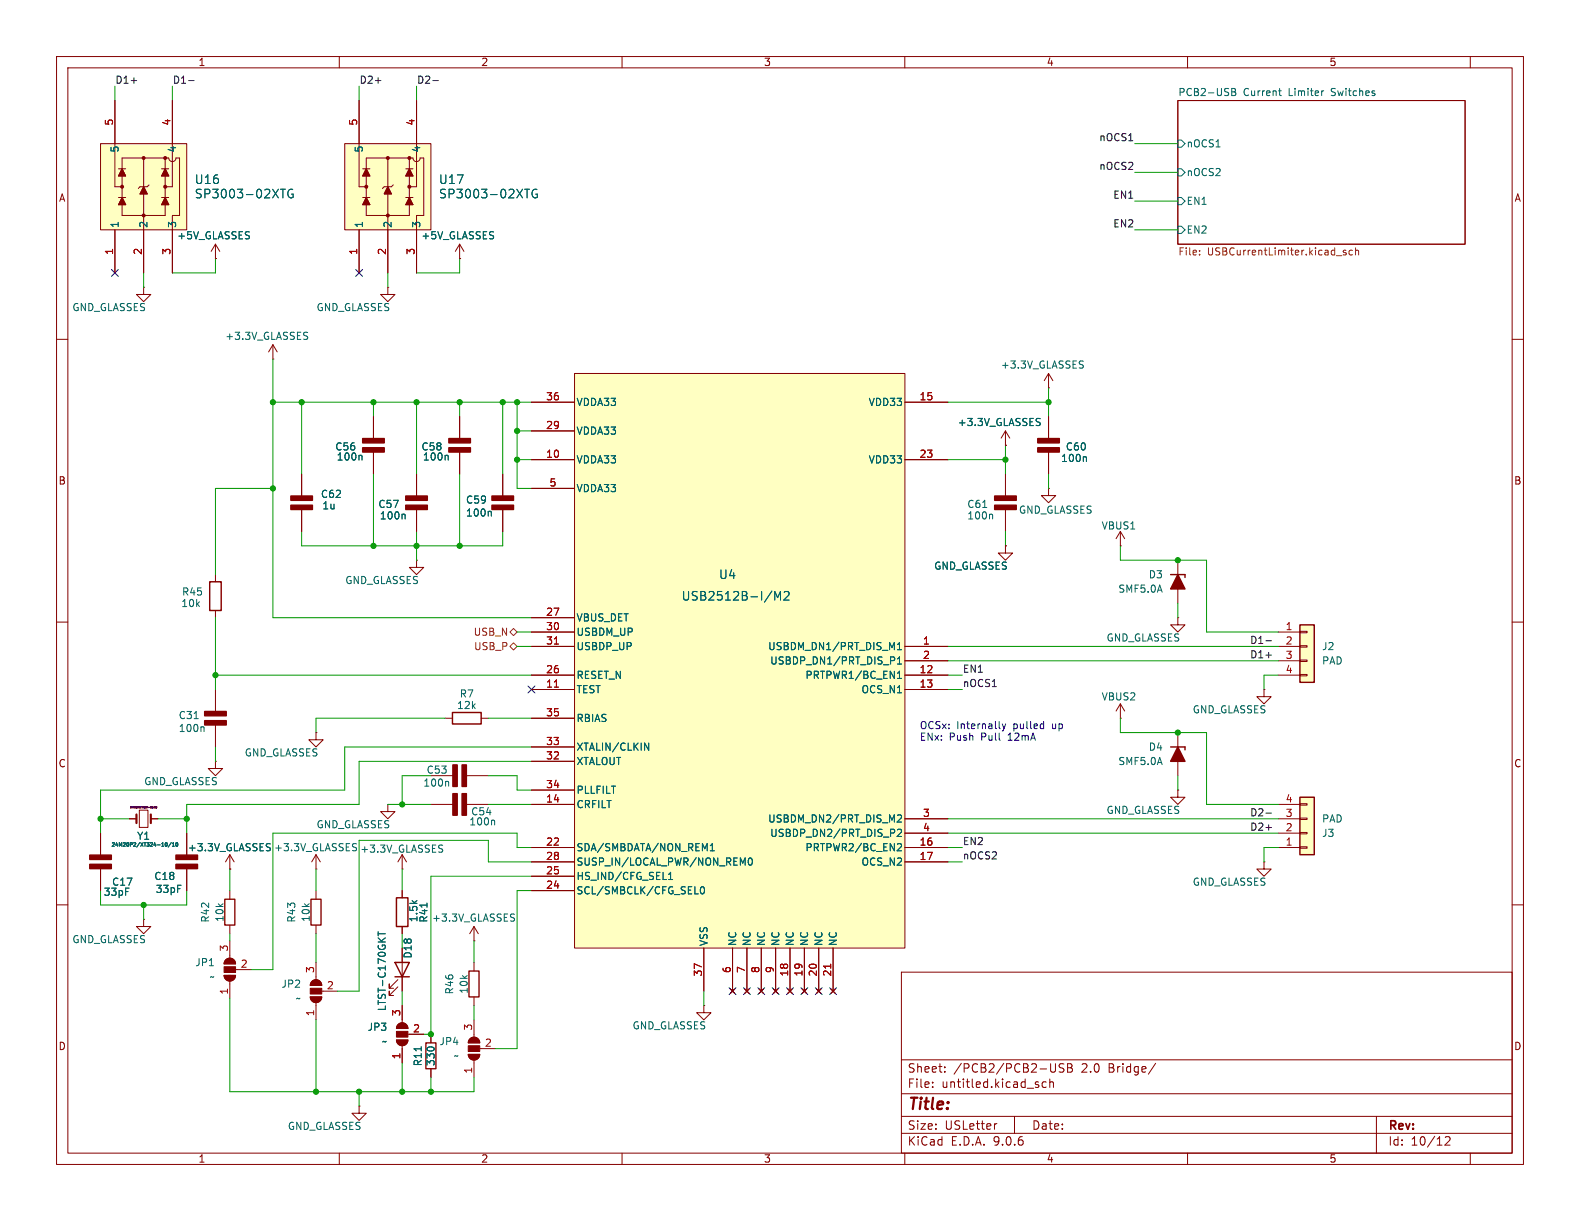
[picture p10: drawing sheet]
<svg xmlns="http://www.w3.org/2000/svg" width="279mm" height="216mm" viewBox="0 0 279 216" stroke-linecap="round" stroke-linejoin="round" font-family="sans-serif">
<g fill="none" stroke="#840000" stroke-width=".18">
<path d="M10 10h259.4v195.9h-259.4zM12 12h255.4v191.9h-255.4zM60 10v2M110 10v2M160 10v2M208.3 17.8h50.8v25.4h-50.8zM210 10v2M260 10v2M10 60h2M81.3 73.7v3.8M81.3 79.9v3.9M185.4 73.7v3.8"/>
<path d="M185.4 79.9v3.9M267.4 60h2M177.8 83.8v3.9M177.8 90.1v3.9M10 110h2M267.4 110h2M10 160h2M159.4 171.9h108v32h-108zM267.4 160h2M159.4 197.4h108M159.4 193.4h108M159.4 187.4h108"/>
<path d="M164.9 192.1v.2M164.9 191.4v.1M167.1 189.4v.2M167.1 188.7v.1M176.3 198.7l-.3 .1M179.4 197.4v3M183.6 191.9v.3M185 191.4l-.4-.1-.3 .3v.4l.1 .2h.6M185.6 191.4l.3-.1 .3 .1 .1 .9M185.6 190.8v1.5M186.6 188.1v1.2l-.1 .2-.4 .1M188.1 188.2l-.5-.1-.2 .1v.5l.6 .2 .1 .4-.2 .3-.6-.1"/>
<path d="M188.8 188.1h.5l.2 .1 .1 .3-.3 .3a.4 .4 0 0 1 .4 .4 .4 .4 0 0 1-.3 .4h-.6zM188.8 188.8h.5M204.4 188l-1.3 1.9M243.4 197.4v6.5M60 203.9v2M110 203.9v2M159.4 200.4h108M160 203.9v2M210 203.9v2M255.6 201.1l.5-.1 .3 .1v.3l-.9 1.1h.9M260 203.9v2"/>
</g>
<g fill="none" stroke="#006464" stroke-width=".18">
<path d="M217.8 15.6h.4l.3 .3-.3 .3 .3 .2v.3l-.2 .2h-.5zM217.8 16.2h.4M226.1 16.1h.5M226.3 16.7l.3 .2M234.1 16.1h-.3M208.3 24.8h.6l.6 .6-.6 .6h-.6zM208.3 29.8h.6l.6 .7-.6 .6h-.6zM208.3 34.9h.6l.6 .7-.6 .6h-.6zM208.3 40h.6l.6 .6-.6 .7h-.6zM79.1 80.5l.2 .2v.7M173.8 89.7h.7M175.3 90.9l.2 .2v.7"/>
<path d="M191.9 80.8l.2 .1v.7"/>
</g>
<path d="M212.1 45v.1M212.1 44.3v.1M236.3 45.2h1M238 44.3l-.3-.1-.2 .2 .1 .2 .4 .1v.3h-.5M239.2 44.3l-.4-.1-.2 .3 .1 .5h.5M239.7 44.4l.2-.2 .3 .1 .1 .8M239.7 43.8v1.3" fill="none" stroke="#725600" stroke-width=".18"/>
<g fill="#840000" stroke="#840000" stroke-width=".25">
<path d="M183.5 79.2h3.8v.7h-3.8z"/>
<path d="M183.5 77.5h3.8v.8h-3.8z"/>
<path d="M175.9 89.3h3.8v.8h-3.8z"/>
<path d="M175.9 87.7h3.8v.8h-3.8z"/>
<path d="M79.4 79.2h3.8v.7h-3.8z"/>
<path d="M79.4 77.5h3.8v.8h-3.8z"/>
</g>
<path d="M17.8 25.4h15.2v15.2h-15.2z" fill="#ffffc2"/>
<g fill="none" stroke="#840000" stroke-width=".18">
<path d="M20.3 17.8v15.2h1.3M30.5 17.8v15.2h-1.3M17.8 25.4h15.2v15.2h-15.2zM21 34.9h1.2M21 29.8h1.2M21.6 34.9l.6 1.3h-1.2zM21.6 29.8l.6 1.3h-1.2zM25.4 27.9v20.4M25.4 33l.6 1.3h-1.2zM26.4 32.7l-.4 .3h-1.2l-.4 .3M28.6 34.9h1.2M28.6 29.8h1.2"/>
<path d="M29.2 27.9v10.2h-7.6v-10.2h8.2a.64 .64 0 0 0 .7 .7 .64 .64 0 0 0 .6-.7h.6v10.2h-1.2v10.2M29.2 34.9l.6 1.3h-1.2zM29.2 29.8l.6 1.3h-1.2zM20.3 40.6v7.7M25.4 50.8v1.3h1.3l-1.3 1.2-1.3-1.2h1.3M25.4 50.8h.1M38.1 45.7h.1M38.1 43.2l-.8 1.3M38.1 43.2l.8 1.3M38.1 43.2v2.5M68.6 50.8v1.3h1.2l-1.2 1.2-1.3-1.2h1.3M68.6 50.8h.1"/>
<path d="M48.3 63.5h.1M48.3 61l-.8 1.2M48.3 61l.7 1.2M48.3 61v2.5M53.3 83.8v3.9M53.3 90.1v3.9M208.3 99.1v7.6M208.3 109.2v1.3h1.2l-1.2 1.3-1.3-1.3h1.3M208.3 109.2h.1M38.1 134.6v1.3h1.3l-1.3 1.3-1.3-1.3h1.3M38.1 134.6h.1M38.1 121.9v3.9"/>
<path d="M38.1 128.2v3.9M22.9 144.8h1.2M24.6 143.3h1.6v3h-1.6zM26.7 144.8h1.2M33 147.3v3.9M33 153.6v3.9M40.6 157.5v1.5M25.4 162.6v1.2h1.3l-1.3 1.3-1.3-1.3h1.3M25.4 162.6h.1M40.6 163.6v1.5M71.1 177.8v3M83.8 166.4h.1"/>
<path d="M83.8 163.8v2.6M83.8 163.8l-.7 1.3M83.8 163.8l.8 1.3M63.5 195.6v1.3h1.3l-1.3 1.2-1.3-1.2h1.3M63.5 195.6h.1M70.1 183.9h2a1.02 1.02 0 0 1-1 1 1.02 1.02 0 0 1-1-1zM70.4 181.2a1.02 1.02 0 0 1 1.1-.3 1.02 1.02 0 0 1 .6 1h-2zM71.1 184.9v3.1M72.1 182.9h2.8M76.2 182.9v1.5M76.2 189v1.5M82.8 186.4h2a1.02 1.02 0 0 1-1 1 1.02 1.02 0 0 1-1-1z"/>
<path d="M83.1 183.7a1.02 1.02 0 0 1 1.1-.2 1.02 1.02 0 0 1 .6 .9h-2zM83.8 180.3v3.1M83.8 187.5v3M84.8 185.4h2.8"/>
</g>
<g fill="none" stroke="#840000" stroke-width=".3">
<circle cx="21.6" cy="33" r=".2"/>
<circle cx="25.4" cy="27.9" r=".2"/>
<circle cx="25.4" cy="38.1" r=".2"/>
<circle cx="29.2" cy="27.9" r=".2"/>
<circle cx="29.2" cy="33" r=".2"/>
</g>
<g fill="#840000" stroke="#840000" stroke-width=".18">
<path d="M21.6 34.9l.6 1.3h-1.2z"/>
<path d="M29.2 34.9l.6 1.3h-1.2z"/>
<path d="M25.4 33l.6 1.3h-1.2z"/>
<path d="M21.6 29.8l.6 1.3h-1.2z"/>
<path d="M29.2 29.8l.6 1.3h-1.2z"/>
<path d="M82.8 186.4h2a1.02 1.02 0 0 1-1 1 1.02 1.02 0 0 1-1-1z"/>
<path d="M82.8 184.9h2v1h-2z"/>
<path d="M83.1 183.7a1.02 1.02 0 0 1 1.1-.2 1.02 1.02 0 0 1 .6 .9h-2z"/>
<path d="M70.1 183.9h2a1.02 1.02 0 0 1-1 1 1.02 1.02 0 0 1-1-1z"/>
<path d="M70.1 182.4h2v1h-2z"/>
<path d="M70.4 181.2a1.02 1.02 0 0 1 1.1-.3 1.02 1.02 0 0 1 .6 1h-2z"/>
</g>
<g fill="none" stroke="#006464" stroke-width=".18">
<path d="M49.6 33.5h.9M50 33.5v1.5M51.8 33.5a.75 .75 0 0 0-.9 .6 .75 .75 0 0 0 .5 .9l.4-.2v-.5h-.3M53.9 58.7l.5 .1M54.2 59.4l.2 .3-.2 .3M34.3 127.1h.8M35.9 128.5l.2 .2v.7M29.3 149h.1a.29 .29 0 0 1 .2 .3 .29 .29 0 0 1-.3 .3zM30.3 149l-.5 .8M30.5 149.6h.3M30.5 149.2l.2-.2v.6M31.2 149a.29 .29 0 0 1 .3 .3 .29 .29 0 0 1-.4 .3z"/>
<path d="M90.5 161.6l.5 .1M90.7 162.3l.3 .2-.3 .4M74.5 185.1v.7"/>
</g>
<g fill="#840000" stroke="#840000" stroke-width=".25">
<path d="M36.2 127.4h3.8v.8h-3.8z"/>
<path d="M36.2 125.8h3.8v.8h-3.8z"/>
<path d="M208.3 101.6l1.2 2.5h-2.5z"/>
<path d="M31.1 151.2h3.8v.8h-3.8z"/>
<path d="M31.1 152.8h3.8v.8h-3.8z"/>
<path d="M51.4 89.3h3.8v.8h-3.8z"/>
<path d="M51.4 87.7h3.8v.8h-3.8z"/>
</g>
<path d="M207 101.6h2.5v.5" fill="none" stroke="#840000" stroke-width=".25"/>
<path d="M24.1 144v1.5M26.7 144v1.5" fill="none" stroke="#840000" stroke-width=".38"/>
<g fill="none" stroke="#840084" stroke-width=".18">
<path d="M26.9 142.6v.3M26.9 142.6h.1M26.9 142.6v.2M26.9 142.8v.1M27.3 142.6l-.3 .3M27.3 142.9h.2M27.4 142.7h-.1M27.4 142.6v.3M27.4 142.6v.1M27.6 142.8v.1M27.6 142.6v.2M27.6 142.9h.1"/>
<path d="M27.6 142.6h.1M27.7 142.6h-.1M27.7 142.6h.1M27.7 142.6v.2M27.7 142.8v.1"/>
</g>
<path d="M39.8 159h1.7v4.6h-1.7zM75.3 184.4h1.8v4.6h-1.8z" fill="none" stroke="#840000" stroke-width=".24"/>
<path d="M229.9 110.5h2.5v10.2h-2.5z" fill="#ffffc2"/>
<path d="M229.9 110.5h2.5v10.2h-2.5z" fill="none" stroke="#840000" stroke-width=".25"/>
<g fill="none" stroke="#840000" stroke-width=".18">
<path d="M185.4 68.6h.1M185.4 66l-.7 1.3M185.4 66l.8 1.3M185.4 66v2.6M185.4 86.4v1.2h1.3l-1.3 1.3-1.3-1.3h1.3M185.4 86.4h.1M198.1 96.5h.1M198.1 94l-.7 1.3M198.1 94l.8 1.3M198.1 94v2.5M226.1 111.8h3.8M226.1 114.3h3.8"/>
<path d="M226.1 116.8h3.8M226.1 119.4h3.8M229.9 111.6h1.2v.3h-1.2zM229.9 114.2h1.2v.2h-1.2zM229.9 116.7h1.2v.3h-1.2zM229.9 119.3h1.2v.2h-1.2zM223.5 121.9v1.3h1.3l-1.3 1.3-1.3-1.3h1.3M223.5 121.9h.1M40.6 153.7h.1M40.6 151.1v2.6M40.6 151.1l-.7 1.3M40.6 151.1l.8 1.3"/>
<path d="M39.6 172.5h2.1a1.02 1.02 0 0 1-1.1 1 1.02 1.02 0 0 1-1-1zM39.9 169.7a1.02 1.02 0 0 1 1.1-.2 1.02 1.02 0 0 1 .7 .9h-2.1zM40.6 166.4v3M40.6 173.5v3M41.7 171.5h2.7M83.8 170.2v1.5M83.8 176.3v1.5"/>
</g>
<g fill="#840000" stroke="#840000" stroke-width=".18">
<path d="M39.6 172.5h2.1a1.02 1.02 0 0 1-1.1 1 1.02 1.02 0 0 1-1-1z"/>
<path d="M39.6 170.9h2.1v1.1h-2.1z"/>
<path d="M39.9 169.7a1.02 1.02 0 0 1 1.1-.2 1.02 1.02 0 0 1 .7 .9h-2.1z"/>
</g>
<path d="M82.9 171.7h1.8v4.6h-1.8z" fill="none" stroke="#840000" stroke-width=".24"/>
<path d="M191.1 63.8l.5 .1M191.3 64.5l.3 .2-.3 .4M47.3 149.2h.5M47.6 149.8l.2 .3-.2 .3" fill="none" stroke="#006464" stroke-width=".18"/>
<path d="M229.9 141h2.5v10.1h-2.5z" fill="#ffffc2"/>
<path d="M207 132.1h2.5v.5M229.9 141h2.5v10.1h-2.5z" fill="none" stroke="#840000" stroke-width=".25"/>
<g fill="none" stroke="#840000" stroke-width=".18">
<path d="M177.8 78.7h.1M177.8 76.2l-.8 1.3M177.8 76.2l.8 1.3M177.8 76.2v2.5M198.1 127h.1M198.1 124.5l-.7 1.2M198.1 124.5l.8 1.2M198.1 124.5v2.5M208.3 139.7v1.3h1.2l-1.2 1.2-1.3-1.2h1.3M208.3 139.7h.1M208.3 129.5v7.7M17.8 147.3v3.9"/>
<path d="M17.8 153.6v3.9M223.5 152.4v1.3h1.3l-1.3 1.2-1.3-1.2h1.3M223.5 152.4h.1M226.1 149.9h3.8M226.1 147.3h3.8M226.1 144.8h3.8M226.1 142.2h3.8M229.9 149.7h1.2v.3h-1.2zM229.9 147.2h1.2v.2h-1.2zM229.9 144.7h1.2v.2h-1.2zM229.9 142.1h1.2v.3h-1.2z"/>
</g>
<g fill="#840000" stroke="#840000" stroke-width=".25">
<path d="M208.3 132.1l1.2 2.5h-2.5z"/>
<path d="M15.9 151.2h3.8v.8h-3.8z"/>
<path d="M15.9 152.8h3.8v.8h-3.8z"/>
</g>
<path d="M183.5 74h.5M183.7 74.7l.3 .2-.3 .4" fill="none" stroke="#006464" stroke-width=".18"/>
<path d="M61 25.4h15.2v15.2h-15.2z" fill="#ffffc2"/>
<g fill="none" stroke="#840000" stroke-width=".18">
<path d="M63.5 17.8v15.2h1.3M73.7 17.8v15.2h-1.3M61 25.4h15.2v15.2h-15.2zM64.1 34.9h1.3M64.1 29.8h1.3M64.8 34.9l.6 1.3h-1.3zM64.8 29.8l.6 1.3h-1.3zM68.6 27.9v20.4M68.6 33l.6 1.3h-1.3zM69.5 32.7l-.3 .3h-1.3l-.3 .3M71.8 34.9h1.2M71.8 29.8h1.2"/>
<path d="M72.4 27.9v10.2h-7.6v-10.2h8.2a.64 .64 0 0 0 .7 .7 .64 .64 0 0 0 .6-.7h.6v10.2h-1.2v10.2M72.4 34.9l.6 1.3h-1.2zM72.4 29.8l.6 1.3h-1.2zM63.5 40.6v7.7M81.3 45.7h.1M81.3 43.2l-.8 1.3M81.3 43.2l.7 1.3M81.3 43.2v2.5M177.8 96.5v1.3h1.3l-1.3 1.3-1.3-1.3h1.3M177.8 96.5h.1M76.2 137.2h3.9M82.5 137.2h3.9"/>
<path d="M55.9 157.5v1.5M71.1 153.7h.1M71.1 151.1l-.7 1.3M71.1 151.1l.8 1.3M71.1 151.1v2.6M71.1 157.5v1.3M76.2 142.2h3.9M82.5 142.2h3.9M54.9 176.3h2a1.02 1.02 0 0 1-1 1 1.02 1.02 0 0 1-1-1zM55.2 173.5a1.02 1.02 0 0 1 1.1-.2 1.02 1.02 0 0 1 .6 .9h-2zM55.9 163.6v1.5M55.9 170.2v3"/>
<path d="M55.9 177.3v3M56.9 175.3h2.8M70.4 174.5l-1.6 1.5v-.7v.7h.8M70.4 173.2l-1.6 1.6v-.8v.8h.8M71.1 163.8v1.3M71.1 167.6v7.7"/>
</g>
<g fill="none" stroke="#840000" stroke-width=".3">
<circle cx="64.8" cy="33" r=".2"/>
<circle cx="68.6" cy="27.9" r=".2"/>
<circle cx="68.6" cy="38.1" r=".2"/>
<circle cx="72.4" cy="33" r=".2"/>
<circle cx="72.4" cy="27.9" r=".2"/>
</g>
<g fill="#840000" stroke="#840000" stroke-width=".18">
<path d="M64.8 34.9l.6 1.3h-1.3z"/>
<path d="M72.4 34.9l.6 1.3h-1.2z"/>
<path d="M68.6 33l.6 1.3h-1.3z"/>
<path d="M64.8 29.8l.6 1.3h-1.3z"/>
<path d="M72.4 29.8l.6 1.3h-1.2z"/>
<path d="M54.9 176.3h2a1.02 1.02 0 0 1-1 1 1.02 1.02 0 0 1-1-1z"/>
<path d="M54.9 174.8h2v1h-2z"/>
<path d="M55.2 173.5a1.02 1.02 0 0 1 1.1-.2 1.02 1.02 0 0 1 .6 .9h-2z"/>
</g>
<path d="M92.8 33.5h.8M93.2 33.5v1.5M94.9 33.5a.75 .75 0 0 0-.9 .6 .75 .75 0 0 0 .6 .9l.4-.2v-.5h-.3M79.2 138.2l.1 .1v.7M75.5 159.7v.7M77.8 149.4l.5 .1M78 150.1l.3 .2-.3 .4M87.3 145l.2 .2v.7M66.9 164.7v.8M66.9 165.1h1.2" fill="none" stroke="#006464" stroke-width=".18"/>
<g fill="#840000" stroke="#840000" stroke-width=".25">
<path d="M80.1 140.3h.7v3.8h-.7z"/>
<path d="M81.7 140.3h.8v3.8h-.8z"/>
<path d="M80.1 135.3h.7v3.8h-.7z"/>
<path d="M81.7 135.3h.8v3.8h-.8z"/>
</g>
<path d="M70.1 158.8h2v5h-2zM69.8 170.2h2.6l-1.3 2.5zM69.8 172.7h2.6" fill="none" stroke="#840000" stroke-width=".25"/>
<path d="M55 159h1.8v4.6h-1.8z" fill="none" stroke="#840000" stroke-width=".24"/>
<path d="M101.6 66h58.4v101.6h-58.4z" fill="#ffffc2"/>
<g fill="none" stroke="#840000" stroke-width=".18">
<path d="M20.3 17.8v7.6M30.5 17.8v7.6M63.5 17.8v7.6M73.7 17.8v7.6M20.3 40.6v7.7M25.4 40.6v7.7M30.5 40.6v7.7M38.1 45.7h.1M63.5 40.6v7.7M68.6 40.6v7.7M73.7 40.6v7.7M81.3 45.7h.1"/>
<path d="M66 73.7v3.8M66 79.9v3.9M81.3 73.7v3.8M81.3 79.9v3.9M94 71.1h7.6M94 76.2h7.6M101.6 66h58.4v101.6h-58.4zM160 71.1h7.6M177.8 78.7h.1M185.4 73.7v3.8M185.4 79.9v3.9M53.3 83.8v3.9"/>
<path d="M53.3 90.1v3.9M73.7 99.1v1.2h1.2l-1.2 1.3-1.3-1.3h1.3M73.7 99.1h.1M73.7 83.8v3.9M73.7 90.1v3.9M88.9 83.8v3.9M88.9 90.1v3.9M94 81.3h7.6M94 86.4h7.6M160 81.3h7.6M177.8 96.5h.1M38.1 101.6v1.3"/>
<path d="M38.1 108v1.2M94 109.2h7.6M94 111.8h7.6M94 114.3h7.6M94 119.4h7.6M160 114.3h7.6M160 119.4h7.6M160 116.8h7.6M55.9 129.5v1.3h1.2l-1.2 1.3-1.3-1.3h1.3M55.9 129.5h.1M78.7 127h1.3M85.1 127h1.3"/>
<path d="M94 121.9h7.6M94 127h7.6M94 132.1h7.6M94 134.6h7.6M94 139.7h7.6M160 121.9h7.6M17.8 147.3v3.9M17.8 153.6v3.9M22.9 144.8h1.2M26.7 144.8h1.2M33 147.3v3.9M33 153.6v3.9"/>
<path d="M40.6 153.7h.1M55.9 153.7h.1M55.9 151.1l-.8 1.3M55.9 151.1l.7 1.3M55.9 151.1v2.6M68.6 142.2v1.3h1.2l-1.2 1.3-1.3-1.3h1.3M68.6 142.2h.1M71.1 157.5v1.3M94 142.2h7.6M94 149.9h7.6M94 152.4h7.6M94 154.9h7.6"/>
<path d="M94 157.5h7.6M160 149.9h7.6M160 152.4h7.6M160 144.8h7.6M160 147.3h7.6M71.1 163.8v1.3M71.1 167.6v2.6M71.1 172.7v2.6M71.1 177.8v2.5M124.5 177.8v1.3h1.2l-1.2 1.2-1.3-1.2h1.3M124.5 177.8h.1M124.5 167.6v7.7"/>
<path d="M129.2 174.9l.7 .7M129.5 167.6v7.7M129.9 174.9l-.7 .7M131.7 174.9l.8 .7M132.1 167.6v7.7M132.5 174.9l-.8 .7M134.2 174.9l.8 .7M134.6 167.6v7.7M135 174.9l-.8 .7M136.8 174.9l.7 .7M137.2 167.6v7.7M137.5 174.9l-.7 .7"/>
<path d="M139.3 174.9l.8 .7M139.7 167.6v7.7M140.1 174.9l-.8 .7M141.9 174.9l.7 .7M142.2 167.6v7.7M142.6 174.9l-.7 .7M144.4 174.9l.8 .7M144.8 167.6v7.7M145.2 174.9l-.8 .7M146.9 174.9l.8 .7M147.3 167.6v7.7M147.7 174.9l-.8 .7"/>
<path d="M71.1 185.4v2.6M72.4 182.9h2.5M76.2 182.9v1.5M76.2 189v1.5"/>
</g>
<path d="M98 113.9h.8M98 121.5h.8M146.9 170.5v.7" fill="none" stroke="#a90000" stroke-width=".18"/>
<g fill="none" stroke="#006464" stroke-width=".18">
<path d="M49.6 33.5h.9M50 33.5v1.5M51.8 33.5a.75 .75 0 0 0-.9 .6 .75 .75 0 0 0 .5 .9l.4-.2v-.5h-.3M92.8 33.5h.8M93.2 33.5v1.5M94.9 33.5a.75 .75 0 0 0-.9 .6 .75 .75 0 0 0 .6 .9l.4-.2v-.5h-.3M183.5 74h.5M183.7 74.7l.3 .2-.3 .4M63.8 80.5l.2 .2v.7M71.5 90.9l.1 .2v.7M79.1 80.5l.2 .2v.7M86.7 90.4l.2 .2v.7"/>
<path d="M191.9 80.8l.2 .1v.7M136.5 104.5l-1.3 2M137 106.1v-1.5l.5 1.1 .5-1.1v1.5M138.7 104.7l.6-.1 .2 .1v.3l-.9 1.1h.9M158 116.1l.2 .3v.3l-.2 .1M158.7 114.9h.7M158.7 114l.4-.4v1.3M158.7 116.5l.4-.4v1.3M158.7 119.1l.4-.4v1.3M158.7 117.4h.7M158.7 120h.7M114 131.4l.7 1.3v-1.3"/>
<path d="M29.3 149h.1a.29 .29 0 0 1 .2 .3 .29 .29 0 0 1-.3 .3zM30.3 149l-.5 .8M30.5 149.6h.3M30.5 149.2l.2-.2v.6M31.2 149a.29 .29 0 0 1 .3 .3 .29 .29 0 0 1-.4 .3zM47.3 149.2h.5M47.6 149.8l.2 .3-.2 .3M62.6 149.2h.4M62.8 149.8l.2 .3-.2 .3M75.5 159.7v.7M118.2 155.5h.7M118.2 154.6l.4-.4v1.3"/>
<path d="M122.9 158.1h.6M124 156.9l.1-.1a.68 .68 0 0 1 .5 .6 .68 .68 0 0 1-.5 .7l-.1-.2-.2-.3zM125.6 150.4h.7M125.6 149.5l.4-.3v1.2M131.3 152.6l.5-.9v1.3M132.4 151.8l.2-.1a.68 .68 0 0 1 .5 .6 .68 .68 0 0 1-.5 .7l-.2-.1-.1-.4zM158.7 144.2l.5-.1 .2 .4-.8 .9h.8M158.7 146.8l.5-.2 .2 .4-.8 .9h.8M158.9 149.2h.4l.1 .3-.8 .9h.8M66.9 164.7v.8M66.9 165.1h1.2M74.5 185.1v.7"/>
</g>
<path d="M37.1 102.9h2v5.1h-2zM80 126h5.1v2h-5.1z" fill="none" stroke="#840000" stroke-width=".25"/>
<g fill="#840000" stroke="#840000" stroke-width=".25">
<path d="M87 89.3h3.8v.8h-3.8z"/>
<path d="M87 87.7h3.8v.8h-3.8z"/>
<path d="M64.1 79.2h3.8v.7h-3.8z"/>
<path d="M64.1 77.5h3.8v.8h-3.8z"/>
<path d="M71.8 89.3h3.8v.8h-3.8z"/>
<path d="M71.8 87.7h3.8v.8h-3.8z"/>
</g>
<path d="M90.2 111.8l.6-.7 .6 .7-.6 .6zM90.2 114.3l.6-.6 .6 .6-.6 .6z" fill="none" stroke="#725600" stroke-width=".18"/>
<path d="M23.2 14.2h1M33.4 14.2h.9M66.4 14.2h.9M76.5 14.2h1M223.9 113.3h.9M223.9 115.8h.9M223.9 146.3h.9M223.9 143.8h.9" fill="none" stroke="#0f0f0f" stroke-width=".18"/>
<g fill="none" stroke="#009600" stroke-width=".18">
<path d="M20.3 15.2v2.6M30.5 15.2v2.6M63.5 15.2v2.6M73.7 15.2v2.6M200.7 25.4h7.6M200.7 30.5h7.6M200.7 35.6h7.6M25.4 48.3v2.5M38.1 45.7v2.6h-7.6M68.6 48.3v2.5M81.3 45.7v2.6h-7.6M200.7 40.6h7.6"/>
<path d="M48.3 71.1h45.7M48.3 63.5v45.7h45.7M53.3 71.1v12.7M66 71.1v2.6M73.7 71.1v12.7M81.3 71.1v2.6M88.9 71.1v12.7M91.4 71.1v15.3h2.6M91.4 76.2h2.6M167.6 71.1h17.8M177.8 78.7v5.1M185.4 68.6v5.1"/>
<path d="M48.3 86.4h-10.2v15.2M53.3 94v2.5h35.6v-2.5M66 83.8v12.7M73.7 94v5.1M81.3 83.8v12.7M91.4 81.3h2.6M167.6 81.3h10.2M177.8 94v2.5M185.4 83.8v2.6M198.1 96.5v2.6h15.3v12.7h12.7M38.1 109.2v12.7M38.1 119.4h55.9"/>
<path d="M91.4 111.8h2.6M91.4 114.3h2.6M167.6 119.4h2.6M167.6 114.3h58.5M167.6 116.8h58.5M208.3 106.7v2.5M226.1 119.4h-2.6v2.5M38.1 132.1v2.5M76.2 137.2h-5.1v5M78.7 127h-22.8v2.5M86.4 137.2h5v2.5h2.6M86.4 127h7.6"/>
<path d="M94 134.6h-30.5v7.6h-30.5v5.1M94 132.1h-33v7.6h-43.2v7.6M167.6 121.9h2.6M198.1 127v2.5h15.3v12.7h12.7M208.3 137.2v2.5M17.8 157.5v2.5h15.2v-2.5M17.8 144.8h5.1M27.9 144.8h5.1M40.6 153.7v3.8M55.9 153.7v3.8M68.6 142.2h7.6M71.1 153.7v3.8"/>
<path d="M86.4 142.2h7.6M94 154.9h-17.8v28h-1.3M94 152.4h-7.6v-3.8h-22.9v26.7h-3.8M94 149.9h-2.6v-2.6h-43.1v24.2h-3.9M94 157.5h-2.6v27.9h-3.8M167.6 144.8h58.5M167.6 152.4h2.6M167.6 149.9h2.6M167.6 147.3h58.5M226.1 149.9h-2.6v2.5M25.4 160v2.6M40.6 176.5v16.5h43.2v-2.5"/>
<path d="M40.6 165.1v1.3M55.9 165.1v5.1M71.1 165.1v2.5M71.1 175.3v2.5M83.8 166.4v3.8M83.8 177.8v2.5M124.5 175.3v2.5M55.9 180.3v12.7M63.5 193v2.6M71.1 188v5M76.2 190.5v2.5"/>
</g>
<g fill="none" stroke="#000084" stroke-width=".18">
<path d="M19.7 47.7l1.2 1.2M20.9 47.7l-1.2 1.2M62.9 47.7l1.2 1.2M64.1 47.7l-1.2 1.2M93.4 121.3l1.2 1.2M94.6 121.3l-1.2 1.2M128.9 174.7l1.2 1.2M130.1 174.7l-1.2 1.2M131.5 174.7l1.2 1.2M132.7 174.7l-1.2 1.2M134 174.7l1.2 1.2M135.2 174.7l-1.2 1.2"/>
<path d="M136.6 174.7l1.2 1.2M137.8 174.7l-1.2 1.2M139.1 174.7l1.2 1.2M140.3 174.7l-1.2 1.2M141.6 174.7l1.2 1.2M142.8 174.7l-1.2 1.2M144.2 174.7l1.2 1.2M145.4 174.7l-1.2 1.2M146.7 174.7l1.2 1.2M147.9 174.7l-1.2 1.2"/>
</g>
<path d="M177.2 128l.3 .8M177.5 128.8l-.3 .5M177.8 128l-.3 .8M184.4 128l.2 .1M184.6 127.6v1.2M184.6 128.8h-.2" fill="none" stroke="#0000c2" stroke-width=".18"/>
<g fill="none" stroke="#840084" stroke-width=".18">
<path d="M26.9 142.6v.3M26.9 142.6h.1M26.9 142.6v.2M26.9 142.8v.1M27.3 142.6l-.3 .3M27.3 142.9h.2M27.4 142.7h-.1M27.4 142.6v.3M27.4 142.6v.1M27.6 142.8v.1M27.6 142.6v.2M27.6 142.9h.1"/>
<path d="M27.6 142.6h.1M27.7 142.6h-.1M27.7 142.6h.1M27.7 142.6v.2M27.7 142.8v.1"/>
</g>
<g fill="#009600" stroke="#009600" stroke-width=".18">
<circle cx="208.3" cy="129.5" r=".46"/>
<circle cx="208.3" cy="99.1" r=".46"/>
<circle cx="177.8" cy="81.3" r=".46"/>
<circle cx="185.4" cy="71.1" r=".46"/>
<circle cx="76.2" cy="193" r=".46"/>
<circle cx="76.2" cy="182.9" r=".46"/>
<circle cx="55.9" cy="193" r=".46"/>
<circle cx="71.1" cy="193" r=".46"/>
<circle cx="63.5" cy="193" r=".46"/>
<circle cx="81.3" cy="71.1" r=".46"/>
<circle cx="73.7" cy="71.1" r=".46"/>
<circle cx="66" cy="71.1" r=".46"/>
<circle cx="48.3" cy="71.1" r=".46"/>
<circle cx="53.3" cy="71.1" r=".46"/>
<circle cx="25.4" cy="160" r=".46"/>
<circle cx="17.8" cy="144.8" r=".46"/>
<circle cx="71.1" cy="142.2" r=".46"/>
<circle cx="33" cy="144.8" r=".46"/>
<circle cx="88.9" cy="71.1" r=".46"/>
<circle cx="91.4" cy="71.1" r=".46"/>
<circle cx="91.4" cy="76.2" r=".46"/>
<circle cx="91.4" cy="81.3" r=".46"/>
<circle cx="38.1" cy="119.4" r=".46"/>
<circle cx="48.3" cy="86.4" r=".46"/>
<circle cx="66" cy="96.5" r=".46"/>
<circle cx="81.3" cy="96.5" r=".46"/>
<circle cx="73.7" cy="96.5" r=".46"/>
</g>
<text font-size="2.8" fill="#840000" x="160.4" y="196.8">Title:</text>
<g font-size="2.1" fill="#006464">
<text x="34.3" y="32.7">U16</text>
<text x="34.3" y="35.3">SP3003-02XTG</text>
<text x="77.5" y="32.7">U17</text>
<text x="77.5" y="35.3">SP3003-02XTG</text>
<text x="120.5" y="106.4">USB2512B-I/M2</text>
<text x="127.1" y="102.6">U4</text>
</g>
<g font-size="2.1" fill="#840000">
<text x="160.4" y="189.9">Sheet:</text>
<text x="168.6" y="189.9">/PCB2/PCB2-USB</text>
<text x="191.3" y="189.9">2.0</text>
<text x="196.2" y="189.9">Bridge/</text>
<text x="160.4" y="192.6">File:</text>
<text x="166.5" y="192.6">untitled.kicad_sch</text>
<text x="160.4" y="202.8">KiCad</text>
<text x="160.4" y="200">Size:</text>
<text x="167.1" y="200">USLetter</text>
<text x="168.1" y="202.8">E.D.A.</text>
<text x="175.7" y="202.8">9.0.6</text>
<text x="182.4" y="200">Date:</text>
<text x="245.4" y="200.2">Rev:</text>
<text x="245.4" y="202.8">Id:</text>
<text x="249.5" y="202.8">10/12</text>
</g>
<g font-size="1.8" fill="#840000">
<text x="35" y="11.9">1</text>
<text x="85" y="11.9">2</text>
<text x="135" y="11.9">3</text>
<text x="185" y="11.9">4</text>
<text x="235" y="11.9">5</text>
<text x="10.3" y="35.9">A</text>
<text x="267.7" y="35.9">A</text>
<text x="10.3" y="85.9">B</text>
<text x="267.7" y="85.9">B</text>
<text x="10.3" y="135.9">C</text>
<text x="267.7" y="135.9">C</text>
<text x="10.3" y="185.9">D</text>
<text x="267.7" y="185.9">D</text>
<text x="35" y="205.8">1</text>
<text x="85" y="205.8">2</text>
<text x="135" y="205.8">3</text>
<text x="185" y="205.8">4</text>
<text x="235" y="205.8">5</text>
</g>
<g font-size="1.8" fill="#0f0f0f">
<text x="20.3" y="14.9">D1+</text>
<text x="30.5" y="14.9">D1-</text>
<text x="63.5" y="14.9">D2+</text>
<text x="73.7" y="14.9">D2-</text>
<text x="194.3" y="25.1">nOCS1</text>
<text x="194.3" y="30.1">nOCS2</text>
<text x="196.8" y="35.2">EN1</text>
<text x="196.8" y="40.3">EN2</text>
<text x="221" y="114">D1-</text>
<text x="170.2" y="119">EN1</text>
<text x="221" y="116.5">D1+</text>
<text x="170.2" y="121.6">nOCS1</text>
<text x="170.2" y="149.5">EN2</text>
<text x="221" y="147">D2+</text>
<text x="221" y="144.4">D2-</text>
<text x="170.2" y="152.1">nOCS2</text>
</g>
<g font-size="1.8" fill="#006464">
<text x="208.3" y="17.1">PCB2-USB</text>
<text x="219.9" y="17.1">Current</text>
<text x="228" y="17.1">Limiter</text>
<text x="235.7" y="17.1">Switches</text>
<text x="21.2" y="27.1" transform="rotate(-90 21.2 27.1)">5</text>
<text x="31.3" y="27.1" transform="rotate(-90 31.3 27.1)">4</text>
<text x="64.4" y="27.1" transform="rotate(-90 64.4 27.1)">5</text>
<text x="74.5" y="27.1" transform="rotate(-90 74.5 27.1)">4</text>
<text x="209.7" y="26.3">nOCS1</text>
<text x="209.7" y="31.3">nOCS2</text>
<text x="21.2" y="40.4" transform="rotate(-90 21.2 40.4)">1</text>
<text x="26.3" y="40.4" transform="rotate(-90 26.3 40.4)">2</text>
<text x="31.3" y="40.4" transform="rotate(-90 31.3 40.4)">3</text>
<text x="64.4" y="40.4" transform="rotate(-90 64.4 40.4)">1</text>
<text x="69.4" y="40.4" transform="rotate(-90 69.4 40.4)">2</text>
<text x="74.5" y="40.4" transform="rotate(-90 74.5 40.4)">3</text>
<text x="209.7" y="36.4">EN1</text>
<text x="209.7" y="41.5">EN2</text>
<text x="31.2" y="42.5">+5V_GLASSES</text>
<text x="74.4" y="42.5">+5V_GLASSES</text>
<text x="12.7" y="55.2">GND_GLASSES</text>
<text x="55.9" y="55.2">GND_GLASSES</text>
<text x="39.7" y="60.3">+3.3V_GLASSES</text>
<text x="176.9" y="65.4">+3.3V_GLASSES</text>
<text x="101.9" y="72">VDDA33</text>
<text x="153.5" y="72">VDD33</text>
<text x="101.9" y="77.1">VDDA33</text>
<text x="169.3" y="75.5">+3.3V_GLASSES</text>
<text x="59.2" y="79.9">C56</text>
<text x="59.4" y="81.6">100n</text>
<text x="74.4" y="79.9">C58</text>
<text x="74.7" y="81.6">100n</text>
<text x="101.9" y="82.1">VDDA33</text>
<text x="153.5" y="82.1">VDD33</text>
<text x="187.5" y="81.9">100n</text>
<text x="188.4" y="79.9">C60</text>
<text x="56.7" y="88.2">C62</text>
<text x="82.3" y="89.3">C59</text>
<text x="101.9" y="87.2">VDDA33</text>
<text x="56.9" y="90.3">1u</text>
<text x="66.8" y="90">C57</text>
<text x="67.1" y="92">100n</text>
<text x="82.3" y="91.5">100n</text>
<text x="171" y="92">100n</text>
<text x="171" y="90">C61</text>
<text x="180.1" y="91">GND_GLASSES</text>
<text x="194.7" y="93.8">VBUS1</text>
<text x="165.1" y="100.9">GND_GLASSES</text>
<text x="32" y="107.5">10k</text>
<text x="32.1" y="105.5">R45</text>
<text x="61" y="103.5">GND_GLASSES</text>
<text x="197.7" y="105">SMF5.0A</text>
<text x="203" y="102.5">D3</text>
<text x="101.9" y="110.1">VBUS_DET</text>
<text x="101.9" y="112.6">USBDM_UP</text>
<text x="195.6" y="113.6">GND_GLASSES</text>
<text x="101.9" y="115.2">USBDP_UP</text>
<text x="135.7" y="115.2">USBDM_DN1/PRT_DIS_M1</text>
<text x="136.1" y="117.7">USBDP_DN1/PRT_DIS_P1</text>
<text x="233.7" y="115.2">J2</text>
<text x="233.7" y="117.7">PAD</text>
<text x="80.7" y="125.6">12k</text>
<text x="81.2" y="123.5">R7</text>
<text x="101.9" y="120.2">RESET_N</text>
<text x="101.9" y="122.8">TEST</text>
<text x="142.3" y="120.2">PRTPWR1/BC_EN1</text>
<text x="152.2" y="122.8">OCS_N1</text>
<text x="194.7" y="124.1">VBUS2</text>
<text x="31.5" y="129.6">100n</text>
<text x="31.5" y="127.4">C31</text>
<text x="101.9" y="127.9">RBIAS</text>
<text x="210.8" y="126.3">GND_GLASSES</text>
<text x="43.2" y="134">GND_GLASSES</text>
<text x="75.3" y="137">C53</text>
<text x="101.9" y="132.9">XTALIN/CLKIN</text>
<text x="101.9" y="135.5">XTALOUT</text>
<text x="197.7" y="135.5">SMF5.0A</text>
<text x="203" y="132.9">D4</text>
<text x="25.4" y="139">GND_GLASSES</text>
<text x="74.8" y="139.3">100n</text>
<text x="101.9" y="140.6">PLLFILT</text>
<text x="101.9" y="143.1">CRFILT</text>
<text x="24.1" y="148.7">Y1</text>
<text x="55.9" y="146.7">GND_GLASSES</text>
<text x="82.9" y="146.2">100n</text>
<text x="83.2" y="144.4">C54</text>
<text x="135.7" y="145.6">USBDM_DN2/PRT_DIS_M2</text>
<text x="136.1" y="148.2">USBDP_DN2/PRT_DIS_P2</text>
<text x="195.6" y="144.1">GND_GLASSES</text>
<text x="233.7" y="148.2">J3</text>
<text x="233.7" y="145.6">PAD</text>
<text x="27.2" y="155.8">C18</text>
<text x="33.1" y="150.7">+3.3V_GLASSES</text>
<text x="48.4" y="150.7">+3.3V_GLASSES</text>
<text x="63.6" y="151">+3.3V_GLASSES</text>
<text x="101.9" y="150.7">SDA/SMBDATA/NON_REM1</text>
<text x="101.9" y="153.3">SUSP_IN/LOCAL_PWR/NON_REM0</text>
<text x="101.9" y="155.8">HS_IND/CFG_SEL1</text>
<text x="142.3" y="150.7">PRTPWR2/BC_EN2</text>
<text x="152.2" y="153.3">OCS_N2</text>
<text x="18.2" y="158.6">33pF</text>
<text x="19.7" y="156.8">C17</text>
<text x="27.4" y="158.1">33pF</text>
<text x="101.9" y="158.3">SCL/SMBCLK/CFG_SEL0</text>
<text x="210.8" y="156.8">GND_GLASSES</text>
<text x="12.7" y="167">GND_GLASSES</text>
<text x="37.2" y="163.2" transform="rotate(-90 37.2 163.2)">R42</text>
<text x="39.7" y="163.1" transform="rotate(-90 39.7 163.1)">10k</text>
<text x="52.4" y="163.2" transform="rotate(-90 52.4 163.2)">R43</text>
<text x="55" y="163.1" transform="rotate(-90 55 163.1)">10k</text>
<text x="74" y="163.2" transform="rotate(-90 74 163.2)">1.5k</text>
<text x="75.8" y="163.2" transform="rotate(-90 75.8 163.2)">R41</text>
<text x="76.3" y="163.2">+3.3V_GLASSES</text>
<text x="125.3" y="167.4" transform="rotate(-90 125.3 167.4)">VSS</text>
<text x="130.4" y="167.4" transform="rotate(-90 130.4 167.4)">NC</text>
<text x="132.9" y="167.4" transform="rotate(-90 132.9 167.4)">NC</text>
<text x="135.5" y="167.4" transform="rotate(-90 135.5 167.4)">NC</text>
<text x="138" y="167.4" transform="rotate(-90 138 167.4)">NC</text>
<text x="140.6" y="167.4" transform="rotate(-90 140.6 167.4)">NC</text>
<text x="143.1" y="167.4" transform="rotate(-90 143.1 167.4)">NC</text>
<text x="145.6" y="167.4" transform="rotate(-90 145.6 167.4)">NC</text>
<text x="148.2" y="167.4" transform="rotate(-90 148.2 167.4)">NC</text>
<text x="34.4" y="171">JP1</text>
<text x="37" y="173.6">~</text>
<text x="73" y="169.6" transform="rotate(-90 73 169.6)">D18</text>
<text x="49.7" y="174.9">JP2</text>
<text x="52.2" y="177.4">~</text>
<text x="68.4" y="178.9" transform="rotate(-90 68.4 178.9)">LTST-C170GKT</text>
<text x="80.4" y="175.9" transform="rotate(-90 80.4 175.9)">R46</text>
<text x="82.9" y="175.8" transform="rotate(-90 82.9 175.8)">10k</text>
<text x="64.9" y="182.5">JP3</text>
<text x="67.5" y="185">~</text>
<text x="77.6" y="185">JP4</text>
<text x="111.8" y="182.2">GND_GLASSES</text>
<text x="74.8" y="188.6" transform="rotate(-90 74.8 188.6)">R11</text>
<text x="77.1" y="188.6" transform="rotate(-90 77.1 188.6)">330</text>
<text x="80.2" y="187.6">~</text>
<text x="50.8" y="200">GND_GLASSES</text>
</g>
<g font-size="1.8" fill="#a90000">
<text x="20.1" y="22.3" transform="rotate(-90 20.1 22.3)">5</text>
<text x="30.2" y="22.3" transform="rotate(-90 30.2 22.3)">4</text>
<text x="63.2" y="22.3" transform="rotate(-90 63.2 22.3)">5</text>
<text x="73.4" y="22.3" transform="rotate(-90 73.4 22.3)">4</text>
<text x="20.1" y="45.2" transform="rotate(-90 20.1 45.2)">1</text>
<text x="25.1" y="45.2" transform="rotate(-90 25.1 45.2)">2</text>
<text x="30.2" y="45.2" transform="rotate(-90 30.2 45.2)">3</text>
<text x="63.2" y="45.2" transform="rotate(-90 63.2 45.2)">1</text>
<text x="68.3" y="45.2" transform="rotate(-90 68.3 45.2)">2</text>
<text x="73.4" y="45.2" transform="rotate(-90 73.4 45.2)">3</text>
<text x="96.5" y="70.9">36</text>
<text x="162.5" y="70.9">15</text>
<text x="96.5" y="75.9">29</text>
<text x="96.5" y="81">10</text>
<text x="162.5" y="81">23</text>
<text x="97.1" y="86.1">5</text>
<text x="96.5" y="109">27</text>
<text x="96.5" y="111.5">30</text>
<text x="227.3" y="111.5">1</text>
<text x="96.5" y="114">31</text>
<text x="96.5" y="119.1">26</text>
<text x="162.5" y="119.1">12</text>
<text x="163.1" y="114">1</text>
<text x="163.1" y="116.6">2</text>
<text x="227.3" y="114">2</text>
<text x="227.3" y="116.6">3</text>
<text x="227.3" y="119.1">4</text>
<text x="96.5" y="121.7">11</text>
<text x="162.5" y="121.7">13</text>
<text x="96.5" y="126.7">35</text>
<text x="96.5" y="131.8">33</text>
<text x="96.5" y="134.4">32</text>
<text x="96.5" y="139.4">34</text>
<text x="96.5" y="142">14</text>
<text x="227.3" y="142">4</text>
<text x="96.5" y="149.6">22</text>
<text x="162.5" y="149.6">16</text>
<text x="163.1" y="144.5">3</text>
<text x="163.1" y="147.1">4</text>
<text x="227.3" y="149.6">1</text>
<text x="227.3" y="147.1">2</text>
<text x="227.3" y="144.5">3</text>
<text x="96.5" y="152.1">28</text>
<text x="96.5" y="154.7">25</text>
<text x="162.5" y="152.1">17</text>
<text x="96.5" y="157.2">24</text>
<text x="40.4" y="168.3" transform="rotate(-90 40.4 168.3)">3</text>
<text x="42.5" y="171.2">2</text>
<text x="55.6" y="172.2" transform="rotate(-90 55.6 172.2)">3</text>
<text x="124.2" y="172.8" transform="rotate(-90 124.2 172.8)">37</text>
<text x="129.3" y="172.2" transform="rotate(-90 129.3 172.2)">6</text>
<text x="131.8" y="172.2" transform="rotate(-90 131.8 172.2)">7</text>
<text x="134.4" y="172.2" transform="rotate(-90 134.4 172.2)">8</text>
<text x="136.9" y="172.2" transform="rotate(-90 136.9 172.2)">9</text>
<text x="139.4" y="172.8" transform="rotate(-90 139.4 172.8)">18</text>
<text x="142" y="172.8" transform="rotate(-90 142 172.8)">19</text>
<text x="144.5" y="172.8" transform="rotate(-90 144.5 172.8)">20</text>
<text x="147.1" y="172.8" transform="rotate(-90 147.1 172.8)">21</text>
<text x="40.4" y="176" transform="rotate(-90 40.4 176)">1</text>
<text x="55.6" y="179.8" transform="rotate(-90 55.6 179.8)">1</text>
<text x="57.7" y="175">2</text>
<text x="70.9" y="179.8" transform="rotate(-90 70.9 179.8)">3</text>
<text x="73" y="182.6">2</text>
<text x="83.6" y="182.3" transform="rotate(-90 83.6 182.3)">3</text>
<text x="85.7" y="185.2">2</text>
<text x="70.9" y="187.4" transform="rotate(-90 70.9 187.4)">1</text>
<text x="83.6" y="189.9" transform="rotate(-90 83.6 189.9)">1</text>
</g>
<g font-size="1.8" fill="#725600">
<text x="208.3" y="45.5">File:</text>
<text x="213.5" y="45.5">USBCurrentLimiter.kicad_sch</text>
<text x="83.7" y="112.6">USB_N</text>
<text x="83.7" y="115.2">USB_P</text>
</g>
<g font-size="1.8" fill="#0000c2">
<text x="162.6" y="129.1">OCSx:</text>
<text x="162.6" y="131.2">ENx:</text>
<text x="167.8" y="131.2">Push</text>
<text x="169.2" y="129.1">Internally</text>
<text x="173.6" y="131.2">Pull</text>
<text x="178.5" y="131.2">12mA</text>
<text x="179.3" y="129.1">pulled</text>
<text x="186.3" y="129.1">up</text>
</g>
<text font-size=".9" fill="#006464" x="19.6" y="149.9">24M20P2/XT324-10/10</text>
<text font-size=".4" fill="#840084" x="23" y="143">24M20P2/XT324-10/10</text>
</svg>
